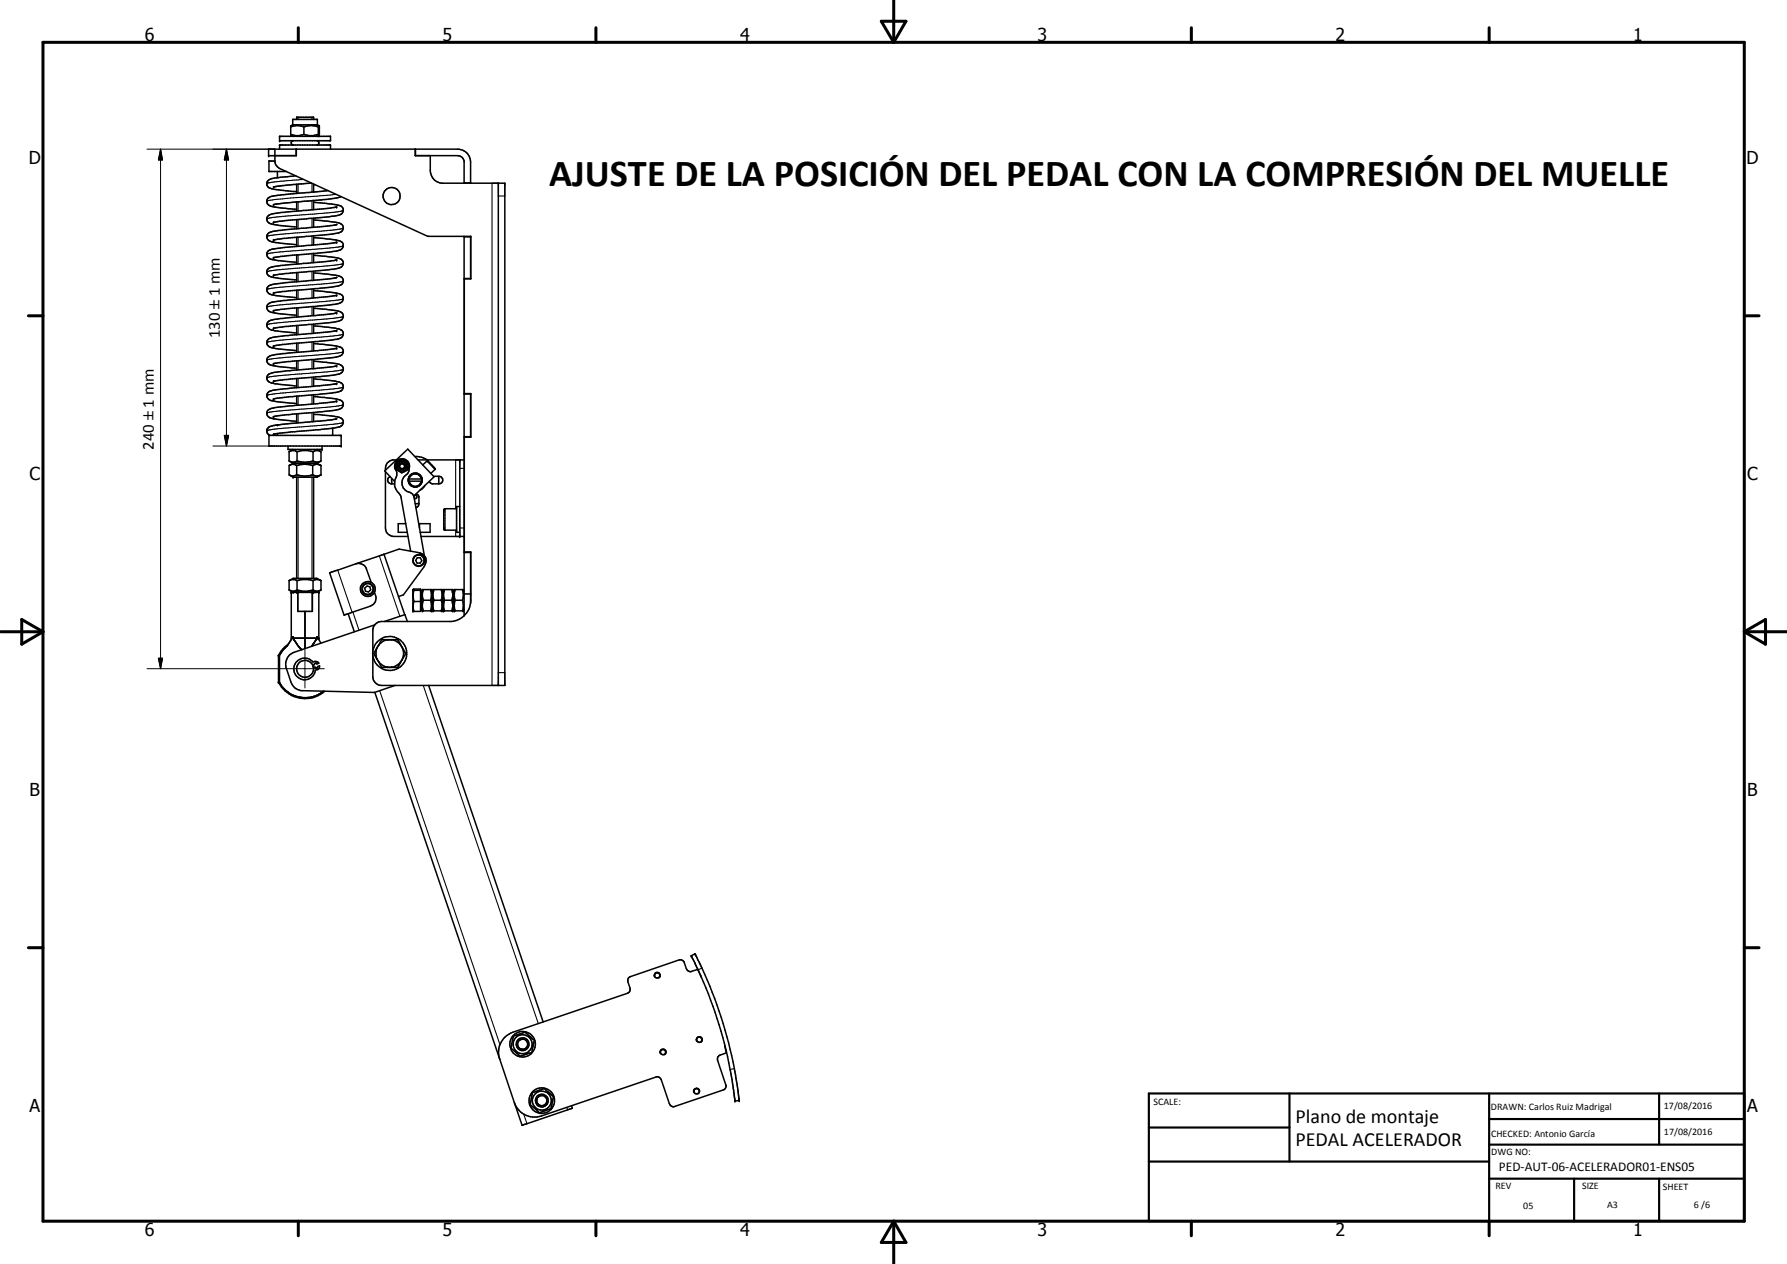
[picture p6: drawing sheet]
<svg xmlns="http://www.w3.org/2000/svg" width="420mm" height="297mm" viewBox="0 0 420 297" stroke-linecap="round" stroke-linejoin="round" font-family="sans-serif">
<g fill="none" stroke="#000" stroke-width=".35">
<path d="M64.6 35.1v2.7a1.91 1.91 0 0 0 1.2 1.8l34.8 15.9h10.1v10h-1.5v27h1.5v10.2h-1.5v27h1.5v11.4a5 5 0 0 1-4.5 4.9h-16.5a2.09 2.09 0 0 0-2 2.1v4.9M64.6 37.8h-1.4v2.5h4.1M65.7 32h12v1.1h-12zM65.7 35.1v-1h12v1M68.4 31.6v.2l.4 .2M68.4 29.8a4.2 4.2 0 0 1 3 0M68.4 31.6l.2 .1a4 4 0 0 0 2.8-.1M68.4 29.8v1.8M68.8 29.3v-1.2h5.8v1.2M68.8 29.3h5.8M68.8 29.3l-.3 .2-.1 .3M69 33.1a.51 .51 0 0 0-.5 .5 .51 .51 0 0 0 .5 .5"/>
<path d="M69.6 35.1l.1 1.5h-6.6v-1.5h44.5a3 3 0 0 1 3 3v5M69.8 28.1v-.5h3.9v.5M71.4 29.8a5 5 0 0 1 3.4 0M71.4 31.6a4.7 4.7 0 0 0 3.4 0M71.4 29.8v1.8M74.5 33.1a.51 .51 0 0 1 .5 .5 .51 .51 0 0 1-.5 .5M74.6 29.3l.4 .2M74.9 29.6l.2 .1-.1 2.2-.2-.2zM75 29.5v.1M75 31.9l-.4 .1M97.6 35.1v1.5h10l.8 .2 .7 1v5.3M97.7 35.1v1.5"/>
<path d="M101.2 36.6v3.4a3 3 0 0 0 2.6 3.1h14.9v118h-29a2.09 2.09 0 0 1-2-2.1v-4.8M64.3 43.9v.1M64.3 52.2v.1M65.2 40.3v1.5M69.5 41.3l-4.1 .4a2.54 2.54 0 0 0-2.6 1.3 .98 .98 0 0 0 .6 1.2l1.3 .3 5.1 .5M69.8 43.3v2.2M69.8 47.5v2.1M69.8 51.6v2.2M69.8 55.8v2.1M69.8 59.9v2.2M69.8 49.6a24.1 24.1 0 0 0-6.6 1 1.19 1.19 0 0 0-.4 1.4 1.19 1.19 0 0 0 1.2 .7l5.8 .6M69.8 57.9l-3.9 .4a4.6 4.6 0 0 0-2.8 .7 1.23 1.23 0 0 0-.2 1.3 1.23 1.23 0 0 0 1.1 .7l5.8 .6"/>
<path d="M69.8 53.8h-.6a20.1 20.1 0 0 0-6 .9 1.19 1.19 0 0 0-.4 1.4 1.19 1.19 0 0 0 1.2 .8l5.8 .6M69.8 43.3l-5.5 .6M73.2 43l-3.4 .3M73.7 55.4l-7.2 .6-2.2 .4M73.7 59.6l-7.6 .6-1.8 .4M73.7 43.2v1.9M73.7 47.1v2.2M73.7 51.3v2.1M73.7 55.4v2.2M73.7 59.6v2.1M73.7 43.4h.4M73.7 47.5l4.9 .5a1.84 1.84 0 0 1 2.1 1.4 1.5 1.5 0 0 1-1.8 1.3l-14.6 1.5"/>
<path d="M73.7 51.7l3.8 .4a3.8 3.8 0 0 1 3.1 1 1.26 1.26 0 0 1-1.2 1.7l-5.7 .6M73.7 55.8l4.9 .5a2.19 2.19 0 0 1 2.1 1.2 1.66 1.66 0 0 1-1.8 1.6l-5.2 .5M73.7 60l5.2 .5a1.68 1.68 0 0 1 1.8 1.1 1.49 1.49 0 0 1-1.8 1.6l-5.2 .6M77.2 44.8l-8.1 .7a19.6 19.6 0 0 0-5.8 .9 1.18 1.18 0 0 0-.5 1.4 1.18 1.18 0 0 0 1.3 .8l5.7 .6M79.1 48.6l-.1 .1M79.2 52.7l-2.2 .4-7.2 .7M79.2 52.7h.1M79.2 56.9l-9.4 1M79.2 48.6l-9.4 1M80.2 46.2l-.8 .3-2.6 .4-9.5 .8-3 .4M109.1 55.5v89.2M109.1 43h1.5"/>
<path d="M109.1 55.7h1.5M110.6 55.5v10M117.2 43.1v118M69.8 64.1v2.1M69.8 68.2v2.2M69.8 72.4v2.1M69.8 76.5v2.2M69.8 70.4l-5.5 .6a1.31 1.31 0 0 0-1.3 .6 1.31 1.31 0 0 0 .1 1.4l.7 .4 1.4 .3 4.6 .4M69.8 78.7a29.6 29.6 0 0 0-6.6 .9 1.19 1.19 0 0 0-.4 1.4 1.19 1.19 0 0 0 1.2 .7l5.8 .7M69.8 74.5a24.1 24.1 0 0 0-6.6 1 1.19 1.19 0 0 0-.4 1.4 1.19 1.19 0 0 0 1.2 .7l5.8 .6M69.8 66.2a29.6 29.6 0 0 0-6.6 1 1.19 1.19 0 0 0-.4 1.4 1.19 1.19 0 0 0 1.2 .7l5.8 .7M69.8 62.1a24.1 24.1 0 0 0-6.6 .9 1.19 1.19 0 0 0-.4 1.4 1.19 1.19 0 0 0 1.2 .8l5.8 .6"/>
<path d="M73.7 63.8l-6.8 .5-2.6 .4M73.7 67.9l-7.2 .6-2.2 .4M73.7 76.2l-6.8 .6-2.6 .4M73.7 63.8v2.1M73.7 67.9v2.1M73.7 72v2.2M73.7 76.2v2.1M73.7 64.1l3.8 .4a3.7 3.7 0 0 1 3.1 1.1 1.23 1.23 0 0 1-1.2 1.6l-5.7 .7M73.7 68.3l4.9 .5a2.19 2.19 0 0 1 2.1 1.1 1.39 1.39 0 0 1-1.5 1.5l-13.1 1.3-1.8 .3M73.7 72.4l3.8 .4a3.7 3.7 0 0 1 3.1 1.1 1.26 1.26 0 0 1-1.2 1.6l-5.7 .7M73.7 76.6l4.9 .5a2.18 2.18 0 0 1 2.1 1.1 1.6 1.6 0 0 1-1.8 1.6l-5.2 .5M79.2 65.2a27.8 27.8 0 0 1-6.7 .8l-2.7 .2"/>
<path d="M79.2 65.2h.1M79.2 69.4l-9.4 1M79.2 77.6l-2.2 .4-7.2 .7M79.2 73.5l-9.4 1M79.2 61.1l-9.4 1M109.1 65.4h1.5M65.4 99.8l-.3 .1a3 3 0 0 0-2.3 .9 1.11 1.11 0 0 0 .6 1.5M69.8 80.6v2.2M69.8 84.8v2.2M69.8 88.9v2.2M69.8 93.1v2.1M69.8 97.3v2.1"/>
<path d="M69.8 91.1a29.6 29.6 0 0 0-6.6 1 1.19 1.19 0 0 0-.4 1.3 1.19 1.19 0 0 0 1.2 .8l5.8 .7M69.8 95.2l-5.5 .7a1.23 1.23 0 0 0-1.4 .7 1.23 1.23 0 0 0 .4 1.5l1.2 .4 5.3 .5M69.8 87l-5.5 .5a1.39 1.39 0 0 0-1.5 1.8 3.4 3.4 0 0 0 2.7 1l4.3 .4M69.8 82.8l-3.9 .4a4 4 0 0 0-3.1 1 1.23 1.23 0 0 0 1.2 1.7l5.8 .6M69.8 99.4l-4.6 .5M73.7 88.6l-6.8 .6-2.6 .4M73.7 80.3l-7.2 .6-2.2 .4M73.7 84.5l-6.4 .5-3 .5M73.7 92.8l-5.9 .5-3.5 .5M73.7 96.9l-6.4 .6-3 .4M73.7 80.3v2.2M73.7 84.5v2.1"/>
<path d="M73.7 88.6v2.2M73.7 92.8v2.1M73.7 96.9v2.2M73.7 80.7l5.7 .7a1.21 1.21 0 0 1 1.3 1.2 1.21 1.21 0 0 1-1.3 1.2l-5.7 .7M73.7 84.9l3.8 .4a3.7 3.7 0 0 1 3.1 1 1.26 1.26 0 0 1-1.2 1.7l-5.7 .6M73.7 89l4.9 .5a2.18 2.18 0 0 1 2.1 1.2 1.66 1.66 0 0 1-1.8 1.5l-5.2 .6M73.7 93.2l5.2 .5a1.57 1.57 0 0 1 1.8 1.6 2.06 2.06 0 0 1-2.1 1.1l-4.9 .5M73.7 97.3l4.9 .5a1.91 1.91 0 0 1 2.1 1.4 1.51 1.51 0 0 1-1.8 1.3l-.6 .1M79.2 98.4l-2.8 .4-6.6 .6M79.2 98.4h.1M79.2 90.1l-4.1 .6-5.3 .4M79.2 90.1h.1"/>
<path d="M79.2 94.3l-4.5 .6-4.9 .3M79.2 86l-9.4 1M79.2 81.8l-4.5 .6-4.9 .4M109.1 92.6h1.5M110.6 92.5v10.2M63.2 102.3h17v2.5h-17zM65.2 101.9v.4M67.7 104.8v.8h8v-.8M68 106.2v2.1M68 108.3a1.76 1.76 0 0 0 1.8 0M68 106.2a1.55 1.55 0 0 1 1.8 0M68 108.3l.9 .6"/>
<path d="M68.9 108.9h5.6M68.9 105.6l-.9 .6M68.9 108.9l-.9 .5M69.8 109.4v2.2M69.8 112.1v23.8M69.8 109.4a1.48 1.48 0 0 0-1.8 0v2.2a1.48 1.48 0 0 0 1.8 0M69.8 111.6a6.1 6.1 0 0 0 3.7 0M69.8 109.4a6.1 6.1 0 0 1 3.7 0M69.8 106.2v2.1M69.8 108.3a6.7 6.7 0 0 0 3.8 0M69.8 106.2a5.8 5.8 0 0 1 3.8 0M73.5 111.6a1.75 1.75 0 0 0 2 0"/>
<path d="M73.5 109.4a1.75 1.75 0 0 1 2 0M73.5 109.4v2.2M73.6 106.2a1.55 1.55 0 0 1 1.9 0M73.6 106.2v2.1M73.6 108.3a1.76 1.76 0 0 0 1.9 0M73.7 112.1v23.8M74.5 105.6l1 .6M74.5 108.9l1 .5M75.5 106.2v2.1M75.5 109.4v2.2M75.5 108.3l-1 .6M75.5 111.6l-1 .5h-5.6l-.9-.5"/>
<path d="M78.2 100.6v1.7M78.3 100.6l-10 .9-4 .6M90.6 110.9v13.2a2 2 0 0 0 2 2h3.3M91.7 112a.87 .87 0 0 0-.6 1 .87 .87 0 0 0 .9 .7h.8M92.1 112.4v1.3M92.8 113.2l-2.3-2.5 5.4-5.2 6.2 6.6-4.8 4.5M93.1 110.3a3.5 3.5 0 0 1-.3 2.7 3.6 3.6 0 0 0 1.3 3.3l2.5 13.2M93.2 108.1a2.09 2.09 0 0 0-2.6 2.4M93.2 108.9l-.1 1.3M93.2 108.9l-.1 1.4M93.4 108.6l-.2 .3M93.4 108.6l1.2-.7 1.2 .8"/>
<path d="M93.8 109.8l.1 .2M93.8 109.3v.5M93.8 109.8l.4 .4 .2 .1M94 109l-.1 .2M94 109l-.2 .4M94.1 110.1l.1 .1M94.4 108.1l-.5 .1-.5 .4M94.6 108.8h.2a.74 .74 0 0 1 .4 1.1M94.6 108.8l.3 .1 .4 .5M94.6 108.8l-.6 .2M94.6 108.8h-.2M94.8 108.1l.4 .1 .6 .5"/>
<path d="M94.8 110.2l-.4 .1M94.8 110.2l-.2 .1M95.2 110l-.4 .2M95.2 109.8l-.4 .4M95.8 108.7l.1 .3M95.9 109a2.2 2.2 0 0 1-.9 3.1 2.31 2.31 0 0 0 1.5 3.6l.5 .4 .3 .5M95.9 109v1a.52 .52 0 0 1-.6 .7 .98 .98 0 0 1-1.5 0l-.7-.4M96 113.1l.1 .3M96 113.1h3.2M96 112.6h3.2M96 112.6v.5M96.1 113.4l.6 .8 .9 .3"/>
<path d="M96.1 113.4a1.63 1.63 0 0 0 2.8 .4M96.2 110.2a1.74 1.74 0 0 0-2-2.4 1.74 1.74 0 0 0-1 2.9M96.2 112.6a1.48 1.48 0 0 1 1.4-1.3 1.48 1.48 0 0 1 1.5 1.3M96.2 113.1a1.48 1.48 0 0 0 1.4 1.2 1.48 1.48 0 0 0 1.5-1.2M97.3 116.6l2.5 14M97.3 116.6h.1M97.4 116.5a.38 .38 0 0 1 .6 .3 .38 .38 0 0 1-.6 .3M97.6 107.3l1.5 .1 1.4 .7M97.8 116.1l.4 .1 .3 .5v1.7l-.2 .6-.5 .3M98.1 111.3a1.56 1.56 0 0 1 1.1 1.3M98.1 111.3a1.62 1.62 0 0 0-2.1 1.3M98.2 111.3h-.1"/>
<path d="M98.3 108.1h10.8M98.5 118.3l-.9 .1M99.2 112.4a1.66 1.66 0 0 0-2-1.2 1.66 1.66 0 0 0-1.2 1.9M99.2 112.4a1.62 1.62 0 0 1-1.4 2M99.2 112.6v.5M99.2 113.1l-.2 .5M99.2 112.4h-.1M99.4 109.3l1-1a.77 .77 0 0 1 .8 .7l1.1 1.2-1 1.1M99.9 114.1l-.6 .8-.5 .3M101.9 111.9h1.3a.89 .89 0 0 1 .9 .9 .89 .89 0 0 1-.9 .9h-1.7l-.6-.5M103.1 111.9v1.8M107.3 119.5h-2.7l-.3 .3v4.6l.3 .2h2.7"/>
<path d="M108.1 119h-.8v6.1h.8M108.1 108.1v18M109.1 102.6h1.5M68 136.4l.9-.5h5.6l1 .5M68 136.4a1.76 1.76 0 0 1 1.8 0M68 138.6a1.55 1.55 0 0 0 1.8 0M68 138.6l.9 .6M68 136.4v2.2M69.8 136.4a6.7 6.7 0 0 1 3.8 0M69.8 138.6a5.8 5.8 0 0 0 3.8 0M69.8 136.4v2.2M70 139.2v4.5h3.4v-4.5"/>
<path d="M73.6 136.4a1.76 1.76 0 0 1 1.9 0M73.6 138.6a1.55 1.55 0 0 0 1.9 0M73.6 136.4v2.2M75.5 138.6l-1 .6M75.5 136.4v2.2M83.6 132.5a1.98 1.98 0 0 1 2.6 1.3l1.1 3.1M83.6 132.5l-6.1 2.1 3.4 9.9 1-.3M85.8 138.2l.5-.5 .7 .2 .2 .7-.6 .5-.7-.2zM88 139.2a2.22 2.22 0 0 1-.9 3.3l-5.2 1.7M90.3 130.3l-6.7 2.2M90.3 130.3l4.9 14.1M90.3 130.3l3.5-1.3 4.5 .8a2.2 2.2 0 0 1 1.3 3.5l-4.7 6.5-1.2 .4"/>
<path d="M95.4 123.1h-1.8v2h2.1M97.1 138.6l1.8-.2v5.3l-1.8-.1zM97.1 138.6l.3 .1M97.4 138.7a3.5 3.5 0 0 0 0 2.7M97.4 138.7h1.5M98.1 131.1h.7l.4 .6-.4 .6h-.7l-.4-.6zM98.6 124.1v-1h2.5v2h-2.3M98.8 130a1.78 1.78 0 0 1 1.2 2.5M98.9 138.9h.2M99 126.1h10.1M99.5 138.6l-.2 .9 .2 1.6M101.2 138.6a3.8 3.8 0 0 1 0 2.5"/>
<path d="M101.6 138.9l-.1-.3h-2.2l-.2 .3v4.4M101.6 138.9v4.4M101.6 138.9l.2-.3h2.2l.1 .3M102 138.6l-.2 .9 .2 1.6M103.7 138.6a3.2 3.2 0 0 1 0 2.5M104.1 138.9l.2-.3h2.2l.1 .3M104.1 138.9v4.4M104.5 138.6l-.2 .9 .2 1.6M106.2 138.6l.3 .9-.3 1.6M106.6 138.9l.2-.3h2.2l.1 .3M106.6 138.9v4.4M107 138.6a3.8 3.8 0 0 0 0 2.5"/>
<path d="M108.7 138.6a3.8 3.8 0 0 1 0 2.5M109.1 129.8h1.5M109.1 139.6h1.6M110.6 129.7v12.1M65.5 154h.2M65.5 154v6.3M65.7 154v6.3M67.8 151.4l-1.3 1.1-1 1.5M68.7 150h-.2v-10.8h6.5v10.8M68.9 150h5.6M68.9 150v-.4l-1.4 2.2-.8 .8-1 1.4M68.9 150l1.2 1.8 .8 .9"/>
<path d="M71.7 143.7v8.7M73.5 156.3l.4-.1v-.2l.3-.2 .3 .2 .5-.1-.5-.4-.9 .1a2.53 2.53 0 0 0-4 .1 2.53 2.53 0 0 0 1.1 3.8 2.53 2.53 0 0 0 3.4-2l.8-.3 .2-.7-.4 .1-.1 .3-.2 .1-.3-.2-.4 .1-.1-.6M74.5 149.6l1 1.5M74.5 149.6v.4M74.5 150l-1.3 1.9M74.5 149.6l.2 .4M74.7 150h.3M74.7 150l.1 .2 .2-.2M81.9 144.2l1.4 4.3M88.1 146.9l-18.9 6.4a3 3 0 0 0-2 3.4l1.4 4a2.95 2.95 0 0 0 2.6 1.6l16.8 .4 4.9-1.6M88.8 151.9l.9-1.6h3.8l1.1 2M88.8 151.9a3.3 3.3 0 0 1 5.6 0"/>
<path d="M88.8 151.9l-.9 1.7 .9 1.6M88.8 151.9l-.3 .8-.1 .9 .1 .8 .3 .8M88.8 155.2a3.2 3.2 0 0 0 5.6 0M90.4 146l4.8-1.6 .6 1.6M94.6 152.3l.8 1.3-.8 1.2M94.6 154.8l-1.1 2h-3.8l-.9-1.6M94.6 152.3l.3 1.3-.3 1.2M97.4 141.4l-.2 .2a2.89 2.89 0 0 0 .2 2.1M97.4 141.4h1.5M98.9 143.3h.2M99.1 143.3l.2 .3h2.2l.1-.3M99.5 141.1l-.2 .9 .2 1.6"/>
<path d="M99.5 141.1h1.7M101.2 141.1l.3 1.2-.3 1.3M101.6 143.3l.2 .3h2.2l.1-.3M102 141.1h1.7M102 141.1l-.2 .9 .2 1.6M103.7 141.1a3.2 3.2 0 0 1 0 2.5M104.1 143.3l.2 .3h2.2l.1-.3M104.5 141.1h1.7M104.5 141.1l-.2 .9 .2 1.6M106.2 141.1l.3 .9-.3 1.6M106.6 143.3l.2 .3h2.2l.1-.3M107 141.1h1.7"/>
<path d="M107 141.1l-.2 1.2 .2 1.3M108.7 141.1l.3 1.2-.3 1.3M65.5 160.3h.2M65.5 160.3a7 7 0 0 0 10.9 2.1M65.7 160.3a6.8 6.8 0 0 0 10.3 2.1M88.1 162.7l29.4 86.2M100.8 161.1l26.9 79.1M162.5 224.6l.9-.4 .6 1.3a101.2 101.2 0 0 1 8.8 26.3l1 6.8-1 .1-.8-5.7a101.6 101.6 0 0 0-8.4-26.1zM164.8 229.4l-.7-1.6-1.5 .5a.98 .98 0 0 1-1.2-.7l-.6-1.6-.5-.4h-.5l-11.5 3.9-.6 .4-.1 .4 .6 2.3-.2 .4-.5 .4-26.9 9.2a5 5 0 0 0-3.1 6.3M117.5 248.9l3.4 10.2M120.7 243.5l2.7-.9 2.2 1.9-.6 2.8-2 .7a.77 .77 0 0 1-1.3-.3l-.7-.6a1.2 1.2 0 0 1-.7-1.5zM120.9 259.1l1.9 5.4 11.7-4-.1-.7"/>
<path d="M125.2 256.8l2.8-1 1.3 1.2 .8 .7-.5 2.8-2.8 1-.3-.3-1.8-1.6zM170.4 245.7l.4 1.7-1.5 .5a.99 .99 0 0 0-.6 1.3l2 5.9-.2 .7-.5 .4-11.3 3.8a.98 .98 0 0 1-1.3-.6l-2.2-6a.8 .8 0 0 0-1-.3l-26.9 9.2a5 5 0 0 1-6.4-3.2"/>
<circle cx="92.1" cy="46.1" r="2.03"/>
<circle cx="94.5" cy="109.5" r="1.14"/>
<circle cx="94.6" cy="109.6" r=".59"/>
<circle cx="86.5" cy="138.4" r="1.39"/>
<circle cx="86.5" cy="138.4" r="1.75"/>
<circle cx="98.4" cy="131.7" r="1.38"/>
<circle cx="71.7" cy="157.2" r="2"/>
<circle cx="91.6" cy="153.6" r="4"/>
<circle cx="154.5" cy="229.2" r=".62"/>
<circle cx="122.9" cy="245.4" r="1.5"/>
<circle cx="122.9" cy="245.4" r="1.19"/>
<circle cx="122.9" cy="245.4" r="2.24"/>
<circle cx="122.9" cy="245.4" r="3"/>
<circle cx="127.4" cy="258.6" r="3"/>
<circle cx="127.4" cy="258.6" r="1.2"/>
<circle cx="127.4" cy="258.6" r="2.22"/>
<circle cx="127.4" cy="258.6" r="1.5"/>
<circle cx="155.9" cy="247.3" r=".61"/>
<circle cx="163.8" cy="256.5" r=".62"/>
<circle cx="164.4" cy="244.3" r=".61"/>
</g>
<g fill="none" stroke="#000" stroke-width=".25">
<path d="M70.1 27.6v.5M73.4 27.6v.5M62.7 55.6h.1M62.8 51.4h.1M70.1 43.3v2.1M70.1 47.4v2.2M70.1 51.6v2.1M70.1 55.8v2.1M70.1 59.9v2.1M71.4 42.2l-6.7 .5-2 .5M73.4 43.1v2.1M73.4 47.2v2.1"/>
<path d="M73.4 51.3v2.2M73.4 55.5v2.1M73.4 59.6v2.2M79 45.7l-14.5 1.2-1.8 .4M80.7 53.6l-2.6 .5-13.3 1.1-1.7 .2-.4 .2M80.7 49.4l-2.3 .5-13.3 1.1-2.4 .5M80.7 49.4h.1M80.7 53.6h.1M80.7 57.7h.1M80.7 57.7l-2.3 .5-13.6 1.1-2.1 .5M115.7 43.1v118M117.2 46.1h1.5"/>
<path d="M62.7 76.4h.1M62.8 63.9h.1M70.1 64.1v2.1M70.1 68.2v2.2M70.1 72.3v2.2M70.1 76.5v2.1M73.4 63.8v2.1M73.4 67.9v2.2M73.4 72.1v2.1M73.4 76.2v2.2M80.6 78.5h.1M80.7 66.1l-2.6 .4-13.3 1.1-1.7 .3-.4 .2"/>
<path d="M80.7 78.5l-.7 .2-1.9 .3-13.3 1.1-2.1 .4M80.7 61.8l-.5 .3-1.8 .3-13.3 1-2.4 .5M80.7 66h.1M80.7 70.1l-.5 .3-1.8 .3-12.4 .9-2.4 .3-.9 .3M80.7 74.3l-.5 .2-2.1 .3-12.4 1-2.1 .3-.9 .3M80.7 78.4v.1M80.7 66v.1M62.7 93h.1M62.7 88.8h.1M62.8 97.1h.1M62.8 84.6h.1M62.8 97.1l-.1 .1"/>
<path d="M62.8 84.6l-.1 .1M70.1 80.6v2.2M70.1 84.8v2.1M70.1 88.9v2.2M70.1 93.1v2.1M70.1 97.2v2.2M73.4 80.3v2.2M73.4 84.5v2.2M73.4 88.6v2.2M73.4 92.8v2.2M73.4 96.9v2.2M80.7 90.9h.1"/>
<path d="M80.7 99.2l-.7 .3-1.9 .2-11 .9a11.8 11.8 0 0 0-4.3 .7h-.1M80.7 82.6a23.4 23.4 0 0 1-6.4 .8l-8.6 .7-2.9 .5M80.7 86.7v.1M80.7 95l-1.8 .5-13.2 1.1-2.9 .5M80.7 90.9l-.7 .3-1.9 .2-13.3 1.1-2.1 .5M80.7 86.8l-2.6 .5-13.6 1.1-1.8 .4M70.1 112.1v23.8M73.4 112.1v23.8M95.1 109.7l-.1-.5a.6 .6 0 0 0-.9-.1 .6 .6 0 0 0 0 .8l.3 .2M98.3 111.3v.1M99.1 112.2v.1M100.4 108.3h.1"/>
<path d="M100.4 108.3l1.9 2M104.6 119.5v5.1M107.1 108.1v11.4M108.1 110.1h1M70.1 139.2h.1M73.4 139.2h.1M79.4 134l3.4 9.9M89.2 130.6l4.8 14.2M107.1 124.6v1.5M108.1 124.1h1M110.6 139.9h.1M83 143.8l1.4 4.3"/>
<path d="M117.2 158.1h1.5M89.3 162.3l28.2 83.2M99.5 161.1l27.1 79.4M153.9 229.6a.76 .76 0 0 1 .1-.9 .76 .76 0 0 1 .8-.2 .77 .77 0 0 1 .1 1.4M165 227.5l-.9 .4M123 244.2a1.19 1.19 0 0 0-1.3 1.1 1.19 1.19 0 0 0 1.1 1.3 1.19 1.19 0 0 0 1.3-1.1M127.6 257.5a1.2 1.2 0 0 0-1.4 .9 1.2 1.2 0 0 0 1 1.4 1.2 1.2 0 0 0 1.4-.9M155.2 247.6a.75 .75 0 0 1 .3-1 .75 .75 0 0 1 1 .3 .75 .75 0 0 1-.3 1M163.1 256.8a.75 .75 0 0 1 .3-1 .75 .75 0 0 1 1.1 .3 .75 .75 0 0 1-.3 1M163.8 244.7a.75 .75 0 0 1 .2-1 .75 .75 0 0 1 1.1 .2 .75 .75 0 0 1-.3 1.1M172.7 251.1l-1 .2M123.1 261.8l.8 2.3"/>
<path d="M133.3 260.2l.2 .6"/>
<circle cx="86.5" cy="138.4" r="1.22"/>
<circle cx="98.4" cy="131.7" r="1.24"/>
</g>
<g fill="#000">
<circle cx="63.1" cy="35.1" r=".18"/>
<circle cx="63.1" cy="36.6" r=".18"/>
<circle cx="65.7" cy="32" r=".18"/>
<circle cx="65.7" cy="33.1" r=".18"/>
<circle cx="65.7" cy="34.1" r=".18"/>
<circle cx="69.8" cy="27.6" r=".18"/>
<circle cx="75" cy="31.9" r=".18"/>
<circle cx="64.3" cy="52.2" r=".18"/>
<circle cx="64.3" cy="56.4" r=".18"/>
<circle cx="64.3" cy="48.1" r=".18"/>
<circle cx="79.2" cy="56.9" r=".18"/>
<circle cx="79.2" cy="48.6" r=".18"/>
<circle cx="64.3" cy="60.6" r=".18"/>
<circle cx="64.3" cy="64.7" r=".18"/>
<circle cx="64.3" cy="68.9" r=".18"/>
<circle cx="64.3" cy="73" r=".18"/>
<circle cx="64.3" cy="77.2" r=".18"/>
<circle cx="79.2" cy="77.7" r=".18"/>
<circle cx="79.2" cy="69.4" r=".18"/>
<circle cx="79.2" cy="73.5" r=".18"/>
<circle cx="79.2" cy="61.1" r=".18"/>
<circle cx="64.3" cy="89.6" r=".18"/>
<circle cx="64.3" cy="93.8" r=".18"/>
<circle cx="64.3" cy="97.9" r=".18"/>
<circle cx="64.3" cy="81.3" r=".18"/>
<circle cx="64.3" cy="85.5" r=".18"/>
<circle cx="65.2" cy="99.8" r=".18"/>
<circle cx="79.2" cy="81.8" r=".18"/>
<circle cx="79.2" cy="94.3" r=".18"/>
<circle cx="79.2" cy="86" r=".18"/>
<circle cx="79.2" cy="90.1" r=".18"/>
<circle cx="64.3" cy="102.1" r=".18"/>
<circle cx="68.9" cy="108.9" r=".18"/>
<circle cx="68.9" cy="112.1" r=".18"/>
<circle cx="75.7" cy="105.6" r=".18"/>
<circle cx="80.2" cy="104.8" r=".18"/>
<circle cx="80.2" cy="102.3" r=".18"/>
<circle cx="100.6" cy="108.3" r=".18"/>
<circle cx="102.3" cy="110.1" r=".18"/>
<circle cx="104.3" cy="119.9" r=".18"/>
<circle cx="108.1" cy="108.1" r=".18"/>
<circle cx="68.5" cy="139.2" r=".18"/>
<circle cx="68.9" cy="135.9" r=".18"/>
<circle cx="68.9" cy="139.2" r=".18"/>
<circle cx="69.8" cy="139.2" r=".18"/>
<circle cx="73.7" cy="139.2" r=".18"/>
<circle cx="75" cy="139.2" r=".18"/>
<circle cx="97.1" cy="138.6" r=".18"/>
<circle cx="99.3" cy="138.6" r=".18"/>
<circle cx="101.4" cy="138.6" r=".18"/>
<circle cx="101.8" cy="138.6" r=".18"/>
<circle cx="103.9" cy="138.6" r=".18"/>
<circle cx="104.3" cy="138.6" r=".18"/>
<circle cx="104.3" cy="124.2" r=".18"/>
<circle cx="106.5" cy="138.6" r=".18"/>
<circle cx="106.8" cy="138.6" r=".18"/>
<circle cx="108.1" cy="126.1" r=".18"/>
<circle cx="108.9" cy="138.6" r=".18"/>
<circle cx="65.5" cy="154" r=".18"/>
<circle cx="68.5" cy="150" r=".18"/>
<circle cx="75" cy="150" r=".18"/>
<circle cx="97.1" cy="143.6" r=".18"/>
<circle cx="99.1" cy="143.3" r=".18"/>
<circle cx="99.3" cy="143.6" r=".18"/>
<circle cx="101.4" cy="143.6" r=".18"/>
<circle cx="101.6" cy="143.3" r=".18"/>
<circle cx="101.8" cy="143.6" r=".18"/>
<circle cx="103.9" cy="143.6" r=".18"/>
<circle cx="104.1" cy="143.3" r=".18"/>
<circle cx="104.3" cy="143.6" r=".18"/>
<circle cx="106.5" cy="143.6" r=".18"/>
<circle cx="106.6" cy="143.3" r=".18"/>
<circle cx="106.8" cy="143.6" r=".18"/>
<circle cx="108.9" cy="143.6" r=".18"/>
<circle cx="65.5" cy="160.3" r=".18"/>
<circle cx="162.5" cy="224.6" r=".18"/>
<circle cx="163.4" cy="224.2" r=".18"/>
<circle cx="164.8" cy="229.4" r=".18"/>
<circle cx="172.8" cy="258.7" r=".18"/>
<circle cx="173.8" cy="258.6" r=".18"/>
</g>
<g fill="none" stroke="#000" stroke-width=".71">
<path d="M10.1 9.9h400v277.1h-400zM70.1 6.5v3.4M140.1 6.5v3.4M207.2 5h5.8l-2.9 4.9zM210.1 0v9.9M280.1 6.5v3.4M350.1 6.5v3.4M6.7 74.2h3.4M410.1 74.2h3.5M.1 148.5h10M5.1 145.6l5 2.9-5 2.9zM410.1 148.5h10"/>
<path d="M410.1 148.5l5-2.9v5.8zM6.7 222.7h3.4M410.1 222.7h3.5M70.1 287v3.4M140.1 287v3.4M210.1 287v10M210.1 287l2.9 5h-5.8zM280.1 287v3.4M350.1 287v3.4"/>
</g>
<path d="M270.1 257h140v30h-140zM303.2 257v16M350.1 257v30M390.1 257v12M270.1 265h33.1M270.1 273h80M350.1 277h60M350.1 269h60M350.1 263h60M370.1 277v10M390.1 277v10" fill="none" stroke="#000" stroke-width=".51"/>
<path d="M34.6 35.1h30M37.7 35.1l.5 2.5h-1zM37.7 35.1v122M53.2 35.1l.6 2.5h-1.1zM53.2 35.1v69.7M50.1 104.8h13.1M52.7 102.3h1.1l-.6 2.5zM34.6 157.1h41.6M37.2 154.7h1l-.5 2.4zM71.7 152.7v9" fill="none" stroke="#000" stroke-width=".24"/>
<path d="M37.7 35.1l.5 2.5h-1zM53.2 35.1l.6 2.5h-1.1zM52.7 102.3h1.1l-.6 2.5zM37.2 154.7h1l-.5 2.4z" fill="#000"/>
<text font-size="9" x="129.1" y="43.6">AJUSTE DE LA POSICIÓN DEL PEDAL CON LA COMPRESIÓN DEL MUELLE</text>
<g font-size="4.7">
<text x="304.6" y="263.9">Plano de montaje</text>
<text x="304.6" y="269.3">PEDAL ACELERADOR</text>
</g>
<g font-size="4.2">
<text x="34" y="9.6">6</text>
<text x="104" y="9.6">5</text>
<text x="174" y="9.6">4</text>
<text x="244" y="9.6">3</text>
<text x="314" y="9.6">2</text>
<text x="384" y="9.6">1</text>
<text x="6.8" y="38.7">D</text>
<text x="410.6" y="38.7">D</text>
<text x="7" y="112.9">C</text>
<text x="410.8" y="112.9">C</text>
<text x="7" y="187.1">B</text>
<text x="410.8" y="187.1">B</text>
<text x="7" y="261.4">A</text>
<text x="410.8" y="261.4">A</text>
<text x="34" y="290.4">6</text>
<text x="104" y="290.4">5</text>
<text x="174" y="290.4">4</text>
<text x="244" y="290.4">3</text>
<text x="314" y="290.4">2</text>
<text x="384" y="290.4">1</text>
</g>
<g font-size="3.9">
<text x="51.7" y="69.6" transform="rotate(-90 51.7 69.6)">1 mm</text>
<text x="51.7" y="79.5" transform="rotate(-90 51.7 79.5)">130</text>
<text x="36.2" y="95.8" transform="rotate(-90 36.2 95.8)">1 mm</text>
<text x="36.2" y="105.7" transform="rotate(-90 36.2 105.7)">240</text>
</g>
<g font-size="3.2">
<text x="51.7" y="72.6" transform="rotate(-90 51.7 72.6)">`</text>
<text x="36.2" y="98.8" transform="rotate(-90 36.2 98.8)">`</text>
</g>
<text font-size="3.1" x="352.4" y="275.2">PED-AUT-06-ACELERADOR01-ENS05</text>
<g font-size="2.4">
<text x="271.2" y="259.7">SCALE:</text>
<text x="350.6" y="260.8">DRAWN: Carlos Ruiz Madrigal</text>
<text x="391.2" y="260.6">17/08/2016</text>
<text x="350.6" y="267.1">CHECKED: Antonio García</text>
<text x="391.2" y="266.7">17/08/2016</text>
<text x="350.6" y="271.4">DWG NO:</text>
<text x="351.6" y="279.3">REV</text>
<text x="372" y="279.4">SIZE</text>
<text x="391" y="279.6">SHEET</text>
<text x="358.1" y="284.1">05</text>
<text x="377.9" y="283.8">A3</text>
<text x="398.3" y="283.8">6 /6</text>
</g>
</svg>
